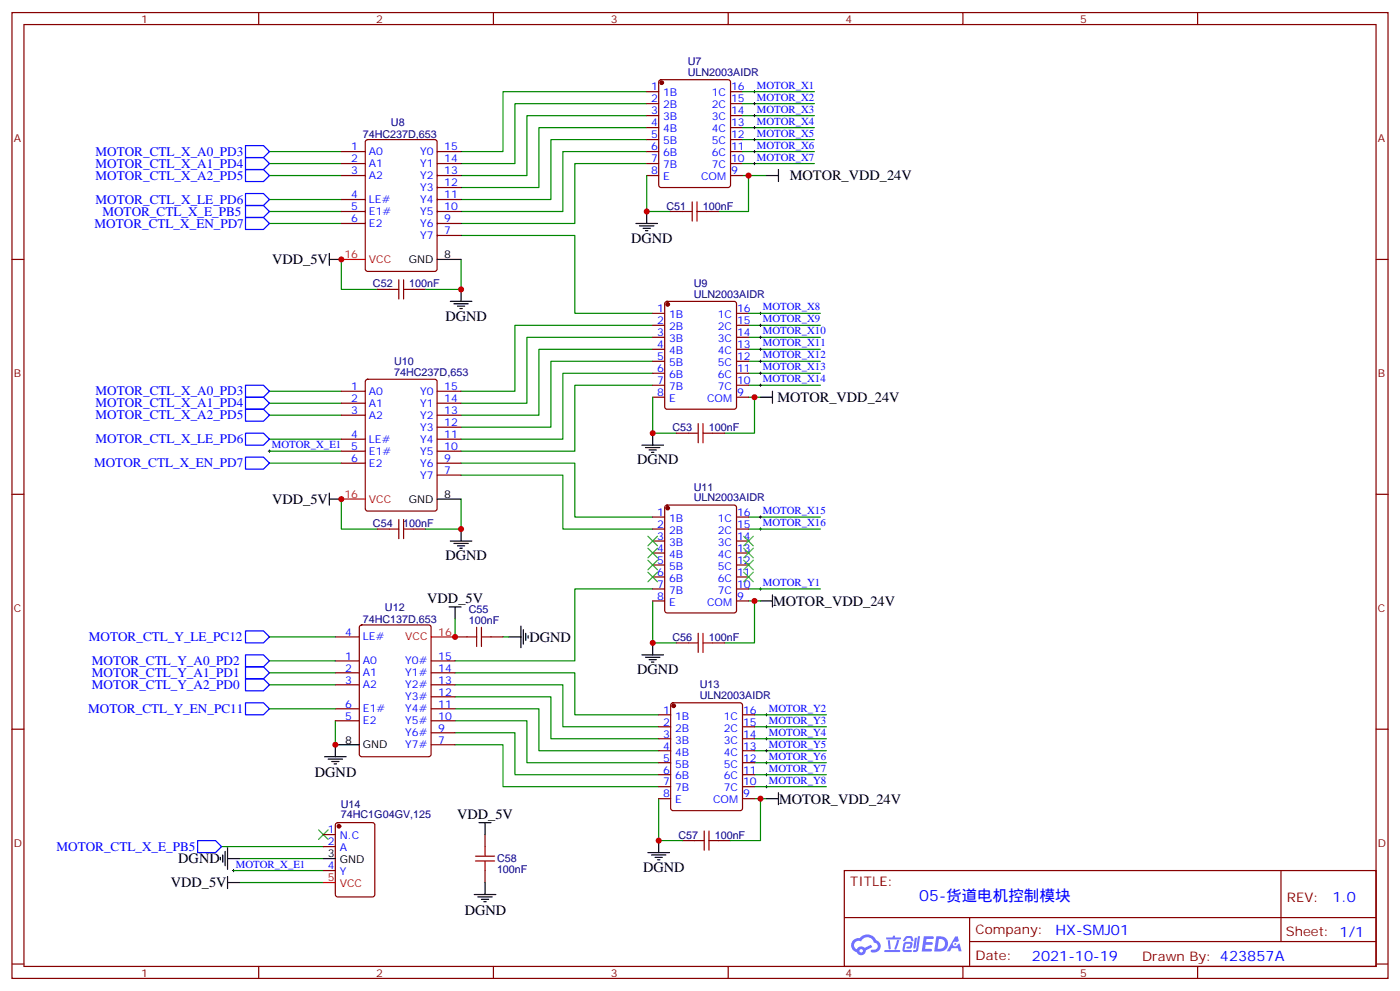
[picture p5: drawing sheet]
<svg xmlns="http://www.w3.org/2000/svg" width="412mm" height="292mm" viewBox="0 0 412 292" stroke-linecap="round" stroke-linejoin="round" font-family="sans-serif">
<g fill="none" stroke="#870000" stroke-width=".35">
<path d="M3.5 3.7h405.4v284.3h-405.4zM7.1 7.2h398.2v277.3h-398.2zM76.2 3.7v3.5M145.3 3.7v3.5M214.5 3.7v3.5M283.6 3.7v3.5M352.8 3.7v3.5M3.5 76.4h3.6M405.3 76.4h3.6M3.5 145.5h3.6M405.3 145.5h3.6M3.5 214.7h3.6"/>
<path d="M405.3 214.7h3.6M248.7 256.3h156.6v28.2h-156.6zM377.3 256.3v20.9M248.7 270.1h156.5M285.6 277.2h119.6M285.6 270.1v14.2M3.5 283.8h3.6M76.2 284.5v3.5M145.3 284.5v3.5M214.5 284.5v3.5M283.6 284.5v3.5M352.8 284.5v3.5"/>
<path d="M405.3 283.8h3.6"/>
</g>
<g fill="#5487ff">
<path d="M272.1 275.6h2.6l.3 .2-.1 .6h-2l-.1 1h1.6l.4 .4-.4 .3h-1.7l-.2 1.2 1.8 .1 .3 .3-.2 .4h-2.9z"/>
<path d="M281.4 275.7h.7l.4 1.3-.7 .3a.74 .74 0 0 0-1.1 .3 .74 .74 0 0 0 .5 1.1 .74 .74 0 0 0 .9-.7l.5-.3 .7 2.4h-.9l-.2-1h-1.9l-.5 1h-.9z"/>
<path d="M269.5 276.1h.6l-.4 2.9a.31 .31 0 0 1-.3 .3 .31 .31 0 0 1-.3-.3z"/>
<path d="M270.4 275.6h.6l-.5 4a.89 .89 0 0 1-.7 .7 .89 .89 0 0 1-.9-.3l1-.5z"/>
<path d="M266.8 275.8l.6-.2 1.2 .1 .5 1.3-.6 .1-.4-.9-1 .1a.95 .95 0 0 1-1 .8l-.1-.2z"/>
<path d="M266.4 277.5l1.8-.2a1.04 1.04 0 0 1 .6 1.1 1.04 1.04 0 0 1-.8 .9h-.7a.29 .29 0 0 1-.3-.4 .29 .29 0 0 1 .3-.2h.7l.2-.8h-1.4l-.4 1.7 1.9 .1a.29 .29 0 0 1 .3 .3 .29 .29 0 0 1-.3 .3h-2l-.4-.3 .2-2.1z"/>
<path d="M260.5 279.7h4.4a.3 .3 0 0 1 .3 .3 .3 .3 0 0 1-.3 .3h-4.3z"/>
<path d="M264.3 276.8h.6l-.5 1.6a1.02 1.02 0 0 1-.7 1.2l-.2-.3z"/>
<path d="M261.5 276.8h.6l.3 2.4-.3 .3-.3-.2z"/>
<path d="M261.1 276h1.9l.2-.5h.5l-.1 .5h1.5a.29 .29 0 0 1 .3 .3 .29 .29 0 0 1-.3 .3h-3.9z"/>
<path d="M275.8 275.6l-.6 4.5h1.4a2.27 2.27 0 0 0 2.7-2.3 2.27 2.27 0 0 0-2.7-2.2zM276.6 276.4a1.5 1.5 0 0 1 1.8 1.6 1.5 1.5 0 0 1-1.9 1.3h-.3z"/>
<path d="M251.4 276.8a2.09 2.09 0 0 0 1 3.5 1.37 1.37 0 0 0 1.5 .9 1.37 1.37 0 0 0 1.1-1.4l2-1-.5-.7-1.8 1a1.4 1.4 0 0 0-2.3 .4 1.32 1.32 0 0 1-.6-1.9 1.32 1.32 0 0 1 1.9-.4 2.02 2.02 0 0 1 2-1.3 2.02 2.02 0 0 1 1.8 1.6 1.09 1.09 0 0 1 1.1 1.4 1.09 1.09 0 0 1-1.6 .7 .41 .41 0 0 0-.5 .3 .41 .41 0 0 0 .4 .5 1.89 1.89 0 0 0 2.4-1.2 1.89 1.89 0 0 0-1.2-2.4 2.98 2.98 0 0 0-5-.6l-1 .1zM253.2 279.9a.52 .52 0 0 1 1 0 .52 .52 0 0 1-1 0z"/>
<circle cx="281.4" cy="277.9" r=".28"/>
</g>
<g fill="none" stroke="#008700" stroke-width=".35">
<path d="M190.5 27h-42.3v17.6h-12.4M190.5 30.5h-38.8v17.7h-15.9M190.5 34h-35.3v17.7h-19.4M190.5 37.6h-31.8v17.6h-22.9M218.7 37.6h21.2M218.7 34h21.2M218.7 30.5h21.2M218.7 27h21.2M79.4 51.7h21.1M79.4 44.6h21.1M79.4 48.2h21.1M79.4 58.7h21.1"/>
<path d="M190.5 41.1h-28.2v17.6h-26.5M190.5 44.6h-24.7v17.7h-30M190.5 48.2h-21.2v17.6h-33.5M190.5 51.7v10.6h7.1M218.7 51.7h7.1M218.7 44.6h21.2M218.7 48.2h21.2M218.7 41.1h21.2M220.5 51.7v10.6h-8.8M79.4 62.3h21.1M79.4 65.8h21.1M100.5 76.4v8.8h10.6"/>
<path d="M135.8 69.3h33.5v23h23M135.8 76.4v8.8h-10.6M192.3 95.8h-40.6v19.4h-15.9M192.3 99.3h-37.1v19.4h-19.4M220.5 99.3h21.2M220.5 95.8h21.2M220.5 92.3h21.2M79.4 118.7h21.1M79.4 115.2h21.1M192.3 102.8h-33.6v19.4h-22.9M192.3 106.4h-30v19.4h-26.5M192.3 109.9h-26.5v19.4h-30"/>
<path d="M192.3 113.4h-23v19.4h-33.5M192.3 116.9v10.6h7M220.5 116.9h3.5M220.5 113.4h21.2M220.5 109.9h21.2M220.5 106.4h21.2M220.5 102.8h21.2M222.2 116.9v10.6h-8.8M79.4 122.2h21.1M79.4 136.3h21.1M79.4 129.3h21.1M79.4 132.8h21.1"/>
<path d="M135.8 139.9h30v15.9h26.5M135.8 136.3h33.5v15.9h23M100.5 146.9v8.9h10.6M135.8 146.9v8.9h-10.6M220.5 152.2h21.2M220.5 155.8h21.2M192.3 173.4h-23v21.2h-35.2M192.3 176.9v12.4h7M220.5 173.4h21.2M220.5 176.9h3.5M222.2 176.9v12.4h-8.8M79.4 187.5h19.4"/>
<path d="M79.4 198.1h19.4M79.4 194.6h19.4M134.1 198.1h35.2v12.3h24.7M134.1 182.2v5.3M148.2 187.5h1.7M79.4 208.7h19.4M79.4 201.6h19.4M98.8 212.2v7.1M134.1 219.3h14.1v12.3h45.8M134.1 215.7h17.6v12.4h42.3M134.1 212.2h21.1v12.3h38.8M134.1 208.7h24.6v12.3h35.3"/>
<path d="M134.1 205.1h28.2v12.4h31.7M134.1 201.6h31.7v12.4h28.2M222.2 210.4h21.2M222.2 214h21.2M222.2 217.5h21.2M194 235.1v12.4h7.1M222.2 235.1h3.6M222.2 221h21.2M222.2 224.5h21.2M222.2 228.1h21.2M222.2 231.6h21.2M224 235.1v12.4h-8.8"/>
<path d="M65.3 249.2h29.9M68.8 256.3h26.4M70.6 259.8h24.6M70.6 252.8h24.6"/>
</g>
<g fill="none" stroke="#000" stroke-width=".35">
<path d="M225.8 51.7h3.5M229.3 49.9v3.5M97 74.6v3.5M97 76.4h3.5M128.8 76.4h7M187.3 65.8h6.4M188.4 66.5h4.2M189.4 67.2h2.2M190.1 67.9h.8M190.5 62.3v3.5M132.6 88.7h6.4M133.7 89.4h4.2"/>
<path d="M134.8 90.1h2.1M135.5 90.8h.7M135.8 85.2v3.5M224 116.9h3.5M227.5 115.2v3.5M189.1 131.1h6.3M190.1 131.8h4.3M191.2 132.5h2.1M191.9 133.2h.7M192.3 127.5v3.6M97 146.9h3.5M97 145.2v3.5"/>
<path d="M128.8 146.9h7M132.6 159.3h6.4M133.7 160h4.2M135.8 155.8v3.5M132.3 178.7h3.5M134.1 178.7v3.5M134.8 160.7h2.1M135.5 161.4h.7M224 176.9h3.5M227.5 175.2v3.5M149.9 187.5h3.6M153.5 184.3v6.4"/>
<path d="M154.2 185.4v4.2M154.9 186.4v2.2M155.6 187.1v.8M189.1 192.8h6.3M190.1 193.5h4.3M191.2 194.2h2.1M191.9 194.9h.7M192.3 189.3v3.5M105.8 219.3h-7v3.5M95.6 222.8h6.4M96.7 223.5h4.2M97.7 224.2h2.1"/>
<path d="M98.4 224.9h.7M225.8 235.1h3.5M229.3 233.4v3.5M64.9 252.4v.7M65.6 251.7v2.1M66.3 250.6v4.3M67 252.8h3.6M67 249.6v6.3M67 258.1v3.5M67 259.8h3.6M95.2 252.8h3.6M141.1 242.2h3.5"/>
<path d="M142.9 242.2v3.5M142.9 259.8v3.5M190.9 251h6.3M191.9 251.7h4.2M193 252.4h2.1M193.7 253.1h.7M194 247.5v3.5M139.7 263.3h6.3M140.8 264.1h4.2M141.8 264.8h2.1M142.5 265.5h.7"/>
</g>
<g fill="none" stroke="#a10000" stroke-width=".35">
<path d="M203.9 59.4v5.7M205.3 59.4v5.7M201.1 62.3h2.8M205.3 62.3h2.8M114.7 85.2h2.8M117.5 82.4v5.6M118.9 82.4v5.6M118.9 85.2h2.8M202.8 127.5h2.9M205.7 124.7v5.7M207.1 124.7v5.7M207.1 127.5h2.8"/>
<path d="M114.7 155.8h2.8M117.5 152.9v5.7M118.9 155.8h2.8M118.9 152.9v5.7M137.6 187.5h2.8M140.4 184.7v5.6M141.8 187.5h2.8M141.8 184.7v5.6M202.8 189.3h2.9M205.7 186.4v5.7M207.1 189.3h2.8M207.1 186.4v5.7"/>
<path d="M140.1 252.1h5.6M140.1 253.5h5.6M142.9 249.2v2.9M142.9 253.5v2.8M204.6 247.5h2.8M207.4 244.7v5.6M208.8 247.5h2.9M208.8 244.7v5.6"/>
</g>
<g fill="none" stroke="#870000" stroke-width=".35">
<path d="M190.5 27h3.5M190.5 30.5h3.5M190.5 34h3.5M190.5 37.6h3.5M194.3 23.7l.4-.2h19.8l.6 .4 .1 30.6-.5 .7h-20l-.6-.5-.1-30.5zM215.2 27h3.5M215.2 30.5h3.5M215.2 34h3.5M215.2 37.6h3.5M100.5 44.6h7.1M100.5 48.2h7.1M100.5 51.7h7.1"/>
<path d="M100.5 58.7h7.1M107.8 41.3l.5-.2h19.8l.6 .4 .1 37.7-.5 .6-20 .1-.6-.5-.1-37.6zM128.8 44.6h7M128.8 48.2h7M128.8 51.7h7M128.8 58.7h7M128.8 55.2h7M190.5 41.1h3.5M190.5 44.6h3.5M190.5 48.2h3.5M190.5 51.7h3.5M215.2 41.1h3.5"/>
<path d="M215.2 44.6h3.5M215.2 48.2h3.5M215.2 51.7h3.5M100.5 62.3h7.1M100.5 65.8h7.1M128.8 62.3h7M128.8 69.3h7M128.8 65.8h7M197.6 62.3h3.5M208.1 62.3h3.6M111.1 85.2h3.6M121.7 85.2h3.5"/>
<path d="M192.3 92.3h3.5M192.3 95.8h3.5M192.3 99.3h3.5M196 88.9l.5-.2h19.8l.6 .5 .1 30.6-.5 .6-20 .1-.7-.5v-30.6zM217 92.3h3.5M217 95.8h3.5M217 99.3h3.5M100.5 115.2h7.1M100.5 118.7h7.1M107.8 111.9l.5-.2h19.8l.6 .4 .1 37.7-.5 .6-20 .1-.6-.5-.1-37.6zM128.8 115.2h7M128.8 118.7h7"/>
<path d="M192.3 102.8h3.5M192.3 106.4h3.5M192.3 109.9h3.5M192.3 113.4h3.5M192.3 116.9h3.5M217 102.8h3.5M217 106.4h3.5M217 109.9h3.5M217 113.4h3.5M217 116.9h3.5M100.5 129.3h7.1M100.5 122.2h7.1"/>
<path d="M100.5 136.3h7.1M100.5 132.8h7.1M128.8 129.3h7M128.8 122.2h7M128.8 125.8h7M128.8 139.9h7M128.8 136.3h7M128.8 132.8h7M199.3 127.5h3.5M209.9 127.5h3.5M111.1 155.8h3.6M121.7 155.8h3.5"/>
<path d="M192.3 152.2h3.5M192.3 155.8h3.5M192.3 159.3h3.5M196 148.9l.5-.2h19.8l.6 .4 .1 30.6-.5 .7h-20l-.7-.4v-30.6zM217 152.2h3.5M217 155.8h3.5M217 159.3h3.5M192.3 162.8h3.5M192.3 166.3h3.5M192.3 169.9h3.5M192.3 173.4h3.5M192.3 176.9h3.5"/>
<path d="M217 162.8h3.5M217 166.3h3.5M217 169.9h3.5M217 173.4h3.5M217 176.9h3.5M98.8 187.5h7M98.8 194.6h7M98.8 198.1h7M106.1 184.2l.5-.2h19.7l.6 .4 .1 37.6-.5 .7-19.9 .1-.7-.5-.1-37.6zM127 194.6h7.1M127 198.1h7.1M134.1 187.5h3.5"/>
<path d="M144.6 187.5h3.6M199.3 189.3h3.5M209.9 189.3h3.5M98.8 201.6h7M98.8 212.2h7M98.8 208.7h7M127 201.6h7.1M127 212.2h7.1M127 208.7h7.1M127 219.3h7.1M127 215.7h7.1M127 205.1h7.1"/>
<path d="M194 210.4h3.6M194 214h3.6M194 217.5h3.6M197.8 207.1l.5-.2h19.7l.7 .4v30.6l-.4 .7-20 .1-.7-.5v-30.6zM218.7 210.4h3.5M218.7 214h3.5M218.7 217.5h3.5M194 221h3.6M194 224.5h3.6M194 228.1h3.6M194 231.6h3.6M194 235.1h3.6"/>
<path d="M218.7 221h3.5M218.7 224.5h3.5M218.7 228.1h3.5M218.7 231.6h3.5M218.7 235.1h3.5M95.2 245.7h3.6M95.2 249.2h3.6M95.2 256.3h3.6M99 242.4l.5-.2h10.2l.7 .4v20.7l-.4 .7-10.5 .1-.7-.5v-20.7zM142.9 245.7v3.5M142.9 256.3v3.5M201.1 247.5h3.5"/>
<path d="M211.7 247.5h3.5"/>
</g>
<g fill="none" stroke="#000" stroke-width=".29">
<path d="M221.9 37.6h.7M221.9 34h.7M221.9 30.5h.7M221.9 27h.7M222.2 26.6v.7M222.2 30.2v.7M222.2 33.7v.7M222.2 37.2v.7M221.9 48.2h.7M221.9 44.6h.7M221.9 41.1h.7M222.2 40.7v.8"/>
<path d="M222.2 44.3v.7M222.2 47.8v.7M223.7 99.3h.7M223.7 95.8h.7M223.7 92.3h.7M224 91.9v.7M224 95.4v.7M224 99v.7M223.7 113.4h.7M223.7 109.9h.7M223.7 106.4h.7M223.7 102.8h.7"/>
<path d="M224 102.5v.7M224 106v.7M224 109.5v.7M224 113.1v.7M79 132.8h.7M79.4 132.5v.7M223.7 152.2h.7M223.7 155.8h.7M224 151.9v.7M224 155.4v.7M223.7 173.4h.7M224 173v.7"/>
<path d="M225.4 210.4h.7M225.4 214h.7M225.4 217.5h.7M225.8 210.1v.7M225.8 213.6v.7M225.8 217.1v.7M225.4 221h.7M225.4 224.5h.7M225.4 228.1h.7M225.4 231.6h.7M225.8 220.7v.7M225.8 224.2v.7"/>
<path d="M225.8 227.7v.7M225.8 231.2v.8M68.4 256.3h.7M68.8 255.9v.7"/>
</g>
<g fill="#870000" stroke="#870000" stroke-width=".35">
<circle cx="198.4" cy="207.8" r=".53"/>
<circle cx="196.7" cy="149.6" r=".53"/>
<circle cx="196.7" cy="89.6" r=".53"/>
<circle cx="194.9" cy="24.3" r=".53"/>
<circle cx="99.8" cy="243.2" r=".53"/>
</g>
<path d="M100.5 76.4h7.1M100.5 146.9h7.1M127 187.5h7.1M95.2 259.8h3.6" fill="none" stroke="#f00" stroke-width=".35"/>
<g fill="none" stroke="#00f" stroke-width=".35">
<path d="M72.3 49.9h5.3l1.8 1.8-1.8 1.7h-5.3zM72.3 46.4h5.3l1.8 1.8-1.8 1.7h-5.3zM72.3 42.9h5.3l1.8 1.7-1.8 1.8h-5.3zM72.3 57h5.3l1.8 1.7-1.8 1.8h-5.3zM72.3 60.5h5.3l1.8 1.8-1.8 1.7h-5.3zM72.3 64h5.3l1.8 1.8-1.8 1.8h-5.3zM72.3 113.4h5.3l1.8 1.8-1.8 1.7h-5.3zM72.3 116.9h5.3l1.8 1.8-1.8 1.8h-5.3zM72.3 120.5h5.3l1.8 1.7-1.8 1.8h-5.3zM72.3 134.6h5.3l1.8 1.7-1.8 1.8h-5.3zM72.3 127.5h5.3l1.8 1.8-1.8 1.8h-5.3zM72.3 192.8h5.3l1.8 1.8-1.8 1.7h-5.3z"/>
<path d="M72.3 196.3h5.3l1.8 1.8-1.8 1.7h-5.3zM72.3 199.8h5.3l1.8 1.8-1.8 1.8h-5.3zM72.3 185.7h5.3l1.8 1.8-1.8 1.8h-5.3zM72.3 206.9h5.3l1.8 1.8-1.8 1.7h-5.3zM58.2 247.5h5.3l1.8 1.7-1.8 1.8h-5.3z"/>
</g>
<g fill="none" stroke="#3c3" stroke-width=".35">
<path d="M190.9 157.9l2.8 2.8M193.7 157.9l-2.8 2.8M219.1 157.9l2.8 2.8M221.9 157.9l-2.8 2.8M190.9 168.5l2.8 2.8M190.9 164.9l2.8 2.8M190.9 161.4l2.8 2.8M193.7 168.5l-2.8 2.8M193.7 164.9l-2.8 2.8M193.7 161.4l-2.8 2.8M219.1 161.4l2.8 2.8M219.1 164.9l2.8 2.8"/>
<path d="M219.1 168.5l2.8 2.8M221.9 161.4l-2.8 2.8M221.9 164.9l-2.8 2.8M221.9 168.5l-2.8 2.8M93.8 244.3l2.9 2.8M96.7 244.3l-2.9 2.8"/>
</g>
<g fill="#c00">
<circle cx="224" cy="235.1" r=".88"/>
<circle cx="194" cy="247.5" r=".88"/>
<circle cx="192.3" cy="189.3" r=".88"/>
<circle cx="222.3" cy="176.9" r=".88"/>
<circle cx="98.8" cy="219.3" r=".88"/>
<circle cx="134.1" cy="187.5" r=".88"/>
<circle cx="190.5" cy="62.3" r=".88"/>
<circle cx="192.3" cy="127.5" r=".88"/>
<circle cx="135.8" cy="85.2" r=".88"/>
<circle cx="135.8" cy="155.8" r=".88"/>
<circle cx="222.3" cy="116.9" r=".88"/>
<circle cx="220.5" cy="51.7" r=".88"/>
<circle cx="100.5" cy="146.9" r=".88"/>
<circle cx="100.5" cy="76.4" r=".88"/>
</g>
<text font-size="4.6" fill="#00f" x="270.8" y="265.3">05-货道电机控制模块</text>
<g font-size="4.2">
<text x="232.6" y="53.1">MOTOR_VDD_24V</text>
<text x="185.9" y="71.4">DGND</text>
<text x="80.2" y="77.8">VDD_5V</text>
<text x="131.2" y="94.4">DGND</text>
<text x="229" y="118.3">MOTOR_VDD_24V</text>
<text x="187.7" y="136.7">DGND</text>
<text x="80.2" y="148.3">VDD_5V</text>
<text x="131.2" y="164.9">DGND</text>
<text x="125.8" y="177.5">VDD_5V</text>
<text x="227.7" y="178.4">MOTOR_VDD_24V</text>
<text x="155.9" y="188.9">DGND</text>
<text x="187.7" y="198.4">DGND</text>
<text x="92.8" y="228.8">DGND</text>
<text x="229.5" y="236.6">MOTOR_VDD_24V</text>
<text x="134.7" y="241">VDD_5V</text>
<text x="52.5" y="254.2">DGND</text>
<text x="189.4" y="256.6">DGND</text>
<text x="50.3" y="261.3">VDD_5V</text>
<text x="136.9" y="269.4">DGND</text>
</g>
<g font-size="4.2" fill="#00f">
<text x="392.5" y="265.6">1.0</text>
<text x="310.9" y="275.1">HX-SMJ01</text>
<text x="304" y="282.9">2021-10-19</text>
</g>
<g font-size="3.9" fill="#00f">
<text x="28.1" y="45.9">MOTOR_CTL_X_A0_PD3</text>
<text x="28.1" y="52.9">MOTOR_CTL_X_A2_PD5</text>
<text x="28.1" y="49.4">MOTOR_CTL_X_A1_PD4</text>
<text x="28.1" y="60">MOTOR_CTL_X_LE_PD6</text>
<text x="30.2" y="63.6">MOTOR_CTL_X_E_PB5</text>
<text x="27.9" y="67">MOTOR_CTL_X_EN_PD7</text>
<text x="28.1" y="116.4">MOTOR_CTL_X_A0_PD3</text>
<text x="28.1" y="119.9">MOTOR_CTL_X_A1_PD4</text>
<text x="28.1" y="123.5">MOTOR_CTL_X_A2_PD5</text>
<text x="28.1" y="130.5">MOTOR_CTL_X_LE_PD6</text>
<text x="27.7" y="137.6">MOTOR_CTL_X_EN_PD7</text>
<text x="26.2" y="188.8">MOTOR_CTL_Y_LE_PC12</text>
<text x="27.1" y="195.8">MOTOR_CTL_Y_A0_PD2</text>
<text x="27.1" y="199.3">MOTOR_CTL_Y_A1_PD1</text>
<text x="27.1" y="202.9">MOTOR_CTL_Y_A2_PD0</text>
<text x="26" y="209.9">MOTOR_CTL_Y_EN_PC11</text>
<text x="16.6" y="250.5">MOTOR_CTL_X_E_PB5</text>
</g>
<g font-size="3.9" fill="#800">
<text x="250.5" y="260.9">TITLE:</text>
<text x="379.1" y="265.6">REV:</text>
<text x="287.4" y="275.1">Company:</text>
<text x="378.7" y="275.7">Sheet: 1/1</text>
<text x="287.4" y="282.8">Date:</text>
<text x="336.4" y="282.8">Drawn By: 423857A</text>
</g>
<g font-size="3.2" fill="#800">
<text x="41.6" y="6.7">1</text>
<text x="110.8" y="6.7">2</text>
<text x="179.9" y="6.7">3</text>
<text x="249.1" y="6.7">4</text>
<text x="318.2" y="6.7">5</text>
<text x="4.1" y="41.8">A</text>
<text x="405.9" y="41.8">A</text>
<text x="4.1" y="110.9">B</text>
<text x="405.9" y="110.9">B</text>
<text x="4.1" y="180.1">C</text>
<text x="405.9" y="180.1">C</text>
<text x="4.1" y="249.2">D</text>
<text x="405.9" y="249.2">D</text>
<text x="41.6" y="287.5">1</text>
<text x="110.8" y="287.5">2</text>
<text x="179.9" y="287.5">3</text>
<text x="249.1" y="287.5">4</text>
<text x="318.2" y="287.5">5</text>
</g>
<g font-size="3.2" fill="#000080">
<text x="202.6" y="22.4">ULN2003AIDR</text>
<text x="202.6" y="19.2">U7</text>
<text x="106.8" y="40.5">74HC237D,653</text>
<text x="115.2" y="37">U8</text>
<text x="196.3" y="61.7">C51</text>
<text x="207" y="61.7">100nF</text>
<text x="109.9" y="84.6">C52</text>
<text x="120.6" y="84.6">100nF</text>
<text x="204.3" y="87.7">ULN2003AIDR</text>
<text x="204.3" y="84.5">U9</text>
<text x="116.1" y="107.4">U10</text>
<text x="116.1" y="110.6">74HC237D,653</text>
<text x="198.1" y="126.9">C53</text>
<text x="208.8" y="126.9">100nF</text>
<text x="204.3" y="147.6">ULN2003AIDR</text>
<text x="204.3" y="144.5">U11</text>
<text x="109.9" y="155.2">C54</text>
<text x="118.8" y="155.2">100nF</text>
<text x="113.4" y="179.9">U12</text>
<text x="106.8" y="183.4">74HC137D,653</text>
<text x="138.1" y="183.6">100nF</text>
<text x="138.1" y="180.4">C55</text>
<text x="198.1" y="188.6">C56</text>
<text x="208.8" y="188.6">100nF</text>
<text x="206.1" y="202.7">U13</text>
<text x="206.1" y="205.8">ULN2003AIDR</text>
<text x="100.4" y="237.8">U14</text>
<text x="100.4" y="240.9">74HC1G04GV,125</text>
<text x="199.8" y="246.9">C57</text>
<text x="210.5" y="246.9">100nF</text>
<text x="146.4" y="257.1">100nF</text>
<text x="146.4" y="253.9">C58</text>
</g>
<g font-size="3.2" fill="#00f">
<text x="191.8" y="26.6">1</text>
<text x="195.3" y="28.4">1B</text>
<text x="209.7" y="28.4">1C</text>
<text x="215.4" y="26.6">16</text>
<text x="223" y="29.6">MOTOR_X2</text>
<text x="223" y="26.1">MOTOR_X1</text>
<text x="191.8" y="30.2">2</text>
<text x="191.8" y="33.7">3</text>
<text x="195.3" y="31.9">2B</text>
<text x="195.3" y="35.5">3B</text>
<text x="209.7" y="35.5">3C</text>
<text x="209.7" y="31.9">2C</text>
<text x="215.4" y="33.7">14</text>
<text x="215.4" y="30.2">15</text>
<text x="223" y="33.2">MOTOR_X3</text>
<text x="191.8" y="37.2">4</text>
<text x="191.8" y="40.7">5</text>
<text x="195.3" y="39">4B</text>
<text x="209.7" y="39">4C</text>
<text x="215.4" y="40.7">12</text>
<text x="215.4" y="37.2">13</text>
<text x="223" y="40.2">MOTOR_X5</text>
<text x="223" y="36.7">MOTOR_X4</text>
<text x="103.5" y="44.3">1</text>
<text x="103.5" y="47.8">2</text>
<text x="108.7" y="45.7">A0</text>
<text x="123.7" y="45.7">Y0</text>
<text x="130.9" y="44.3">15</text>
<text x="130.9" y="47.8">14</text>
<text x="191.8" y="44.3">6</text>
<text x="191.8" y="47.8">7</text>
<text x="195.3" y="42.5">5B</text>
<text x="195.3" y="46">6B</text>
<text x="209.7" y="46">6C</text>
<text x="209.7" y="42.5">5C</text>
<text x="215.4" y="47.8">10</text>
<text x="215.4" y="44.3">11</text>
<text x="223" y="47.3">MOTOR_X7</text>
<text x="223" y="43.7">MOTOR_X6</text>
<text x="103.5" y="51.3">3</text>
<text x="108.7" y="52.7">A2</text>
<text x="108.7" y="49.2">A1</text>
<text x="123.7" y="49.2">Y1</text>
<text x="123.7" y="52.7">Y2</text>
<text x="130.9" y="51.3">13</text>
<text x="191.8" y="51.3">8</text>
<text x="195.3" y="49.6">7B</text>
<text x="195.3" y="53.1">E</text>
<text x="206.5" y="53.1">COM</text>
<text x="209.7" y="49.6">7C</text>
<text x="215.4" y="51.3">9</text>
<text x="103.5" y="58.4">4</text>
<text x="108.7" y="59.8">LE#</text>
<text x="123.7" y="56.3">Y3</text>
<text x="123.7" y="59.8">Y4</text>
<text x="130.9" y="54.9">12</text>
<text x="130.9" y="58.4">11</text>
<text x="103.5" y="61.9">5</text>
<text x="103.5" y="65.4">6</text>
<text x="108.7" y="63.3">E1#</text>
<text x="123.7" y="63.3">Y5</text>
<text x="130.9" y="65.4">9</text>
<text x="130.9" y="61.9">10</text>
<text x="108.7" y="66.9">E2</text>
<text x="123.7" y="70.4">Y7</text>
<text x="123.7" y="66.9">Y6</text>
<text x="130.9" y="69">7</text>
<text x="193.6" y="91.9">1</text>
<text x="193.6" y="95.4">2</text>
<text x="197.1" y="93.7">1B</text>
<text x="211.4" y="93.7">1C</text>
<text x="217.1" y="95.4">15</text>
<text x="217.1" y="91.9">16</text>
<text x="224.7" y="94.9">MOTOR_X9</text>
<text x="224.7" y="91.4">MOTOR_X8</text>
<text x="193.6" y="99">3</text>
<text x="197.1" y="97.2">2B</text>
<text x="197.1" y="100.7">3B</text>
<text x="211.4" y="100.7">3C</text>
<text x="211.4" y="97.2">2C</text>
<text x="217.1" y="99">14</text>
<text x="224.7" y="102">MOTOR_X11</text>
<text x="224.7" y="98.4">MOTOR_X10</text>
<text x="193.6" y="102.5">4</text>
<text x="193.6" y="106">5</text>
<text x="197.1" y="104.2">4B</text>
<text x="197.1" y="107.8">5B</text>
<text x="211.4" y="107.8">5C</text>
<text x="211.4" y="104.2">4C</text>
<text x="217.1" y="106">12</text>
<text x="217.1" y="102.5">13</text>
<text x="224.7" y="105.5">MOTOR_X12</text>
<text x="193.6" y="109.5">6</text>
<text x="193.6" y="113.1">7</text>
<text x="197.1" y="111.3">6B</text>
<text x="211.4" y="111.3">6C</text>
<text x="217.1" y="113.1">10</text>
<text x="217.1" y="109.5">11</text>
<text x="224.7" y="112.5">MOTOR_X14</text>
<text x="224.7" y="109">MOTOR_X13</text>
<text x="103.5" y="114.8">1</text>
<text x="103.5" y="118.4">2</text>
<text x="108.7" y="116.2">A0</text>
<text x="108.7" y="119.8">A1</text>
<text x="123.7" y="116.2">Y0</text>
<text x="123.7" y="119.8">Y1</text>
<text x="130.9" y="114.8">15</text>
<text x="130.9" y="118.4">14</text>
<text x="193.6" y="116.6">8</text>
<text x="197.1" y="114.8">7B</text>
<text x="197.1" y="118.4">E</text>
<text x="208.3" y="118.4">COM</text>
<text x="211.4" y="114.8">7C</text>
<text x="217.1" y="116.6">9</text>
<text x="103.5" y="121.9">3</text>
<text x="108.7" y="123.3">A2</text>
<text x="123.7" y="123.3">Y2</text>
<text x="130.9" y="121.9">13</text>
<text x="130.9" y="125.4">12</text>
<text x="80.1" y="131.9">MOTOR_X_E1</text>
<text x="103.5" y="128.9">4</text>
<text x="108.7" y="130.4">LE#</text>
<text x="123.7" y="126.8">Y3</text>
<text x="123.7" y="130.4">Y4</text>
<text x="130.9" y="128.9">11</text>
<text x="103.5" y="132.5">5</text>
<text x="103.5" y="136">6</text>
<text x="108.7" y="133.9">E1#</text>
<text x="108.7" y="137.4">E2</text>
<text x="123.7" y="137.4">Y6</text>
<text x="123.7" y="133.9">Y5</text>
<text x="130.9" y="136">9</text>
<text x="130.9" y="132.5">10</text>
<text x="123.7" y="140.9">Y7</text>
<text x="130.9" y="139.5">7</text>
<text x="193.6" y="151.9">1</text>
<text x="193.6" y="155.4">2</text>
<text x="197.1" y="153.6">1B</text>
<text x="211.4" y="153.6">1C</text>
<text x="217.1" y="155.4">15</text>
<text x="217.1" y="151.9">16</text>
<text x="224.7" y="151.3">MOTOR_X15</text>
<text x="224.7" y="154.9">MOTOR_X16</text>
<text x="193.6" y="158.9">3</text>
<text x="197.1" y="157.2">2B</text>
<text x="197.1" y="160.7">3B</text>
<text x="211.4" y="160.7">3C</text>
<text x="211.4" y="157.2">2C</text>
<text x="217.1" y="158.9">14</text>
<text x="193.6" y="162.5">4</text>
<text x="193.6" y="166">5</text>
<text x="197.1" y="164.2">4B</text>
<text x="197.1" y="167.7">5B</text>
<text x="211.4" y="167.7">5C</text>
<text x="211.4" y="164.2">4C</text>
<text x="217.1" y="166">12</text>
<text x="217.1" y="162.5">13</text>
<text x="193.6" y="169.5">6</text>
<text x="193.6" y="173">7</text>
<text x="197.1" y="171.3">6B</text>
<text x="211.4" y="171.3">6C</text>
<text x="217.1" y="173">10</text>
<text x="217.1" y="169.5">11</text>
<text x="224.7" y="172.5">MOTOR_Y1</text>
<text x="193.6" y="176.6">8</text>
<text x="197.1" y="174.8">7B</text>
<text x="197.1" y="178.3">E</text>
<text x="208.3" y="178.3">COM</text>
<text x="211.4" y="174.8">7C</text>
<text x="217.1" y="176.6">9</text>
<text x="101.7" y="187.1">4</text>
<text x="106.9" y="188.6">LE#</text>
<text x="101.7" y="194.2">1</text>
<text x="101.7" y="197.7">2</text>
<text x="106.9" y="195.6">A0</text>
<text x="119.4" y="195.6">Y0#</text>
<text x="129.1" y="197.7">14</text>
<text x="129.1" y="194.2">15</text>
<text x="101.7" y="201.3">3</text>
<text x="106.9" y="199.1">A1</text>
<text x="106.9" y="202.7">A2</text>
<text x="119.4" y="202.7">Y2#</text>
<text x="119.4" y="199.1">Y1#</text>
<text x="129.1" y="201.3">13</text>
<text x="101.7" y="208.3">6</text>
<text x="106.9" y="209.7">E1#</text>
<text x="119.4" y="209.7">Y4#</text>
<text x="119.4" y="206.2">Y3#</text>
<text x="129.1" y="208.3">11</text>
<text x="129.1" y="204.8">12</text>
<text x="226.5" y="209.6">MOTOR_Y2</text>
<text x="101.7" y="211.8">5</text>
<text x="106.9" y="213.3">E2</text>
<text x="119.4" y="213.3">Y5#</text>
<text x="129.1" y="215.4">9</text>
<text x="129.1" y="211.8">10</text>
<text x="195.4" y="210.1">1</text>
<text x="195.4" y="213.6">2</text>
<text x="198.9" y="211.8">1B</text>
<text x="198.9" y="215.4">2B</text>
<text x="213.2" y="215.4">2C</text>
<text x="213.2" y="211.8">1C</text>
<text x="218.9" y="213.6">15</text>
<text x="218.9" y="210.1">16</text>
<text x="226.5" y="213.1">MOTOR_Y3</text>
<text x="119.4" y="220.3">Y7#</text>
<text x="119.4" y="216.8">Y6#</text>
<text x="129.1" y="218.9">7</text>
<text x="195.4" y="217.1">3</text>
<text x="195.4" y="220.7">4</text>
<text x="198.9" y="218.9">3B</text>
<text x="213.2" y="218.9">3C</text>
<text x="218.9" y="220.7">13</text>
<text x="218.9" y="217.1">14</text>
<text x="226.5" y="216.6">MOTOR_Y4</text>
<text x="226.5" y="220.1">MOTOR_Y5</text>
<text x="195.4" y="224.2">5</text>
<text x="195.4" y="227.7">6</text>
<text x="198.9" y="222.4">4B</text>
<text x="198.9" y="226">5B</text>
<text x="213.2" y="226">5C</text>
<text x="213.2" y="222.4">4C</text>
<text x="218.9" y="227.7">11</text>
<text x="218.9" y="224.2">12</text>
<text x="226.5" y="223.7">MOTOR_Y6</text>
<text x="226.5" y="227.2">MOTOR_Y7</text>
<text x="195.4" y="231.2">7</text>
<text x="198.9" y="229.5">6B</text>
<text x="198.9" y="233">7B</text>
<text x="213.2" y="233">7C</text>
<text x="213.2" y="229.5">6C</text>
<text x="218.9" y="231.2">10</text>
<text x="226.5" y="230.7">MOTOR_Y8</text>
<text x="195.4" y="234.8">8</text>
<text x="198.9" y="236.5">E</text>
<text x="210" y="236.5">COM</text>
<text x="218.9" y="234.8">9</text>
<text x="96.6" y="245.4">1</text>
<text x="96.6" y="248.9">2</text>
<text x="100.1" y="247.1">N.C</text>
<text x="100.1" y="250.6">A</text>
<text x="69.5" y="255.4">MOTOR_X_E1</text>
<text x="96.6" y="255.9">4</text>
<text x="100.1" y="257.7">Y</text>
</g>
<g font-size="3.2" fill="#f00">
<text x="101.4" y="76">16</text>
<text x="108.7" y="77.4">VCC</text>
<text x="101.4" y="146.6">16</text>
<text x="108.7" y="148">VCC</text>
<text x="119.3" y="188.6">VCC</text>
<text x="129.1" y="187.1">16</text>
<text x="96.6" y="259.5">5</text>
<text x="100.1" y="261.2">VCC</text>
</g>
<g font-size="3.2">
<text x="120.4" y="77.4">GND</text>
<text x="130.9" y="76">8</text>
<text x="120.4" y="148">GND</text>
<text x="130.9" y="146.6">8</text>
<text x="101.7" y="218.9">8</text>
<text x="106.9" y="220.3">GND</text>
<text x="96.6" y="252.4">3</text>
<text x="100.1" y="254.2">GND</text>
</g>
</svg>
